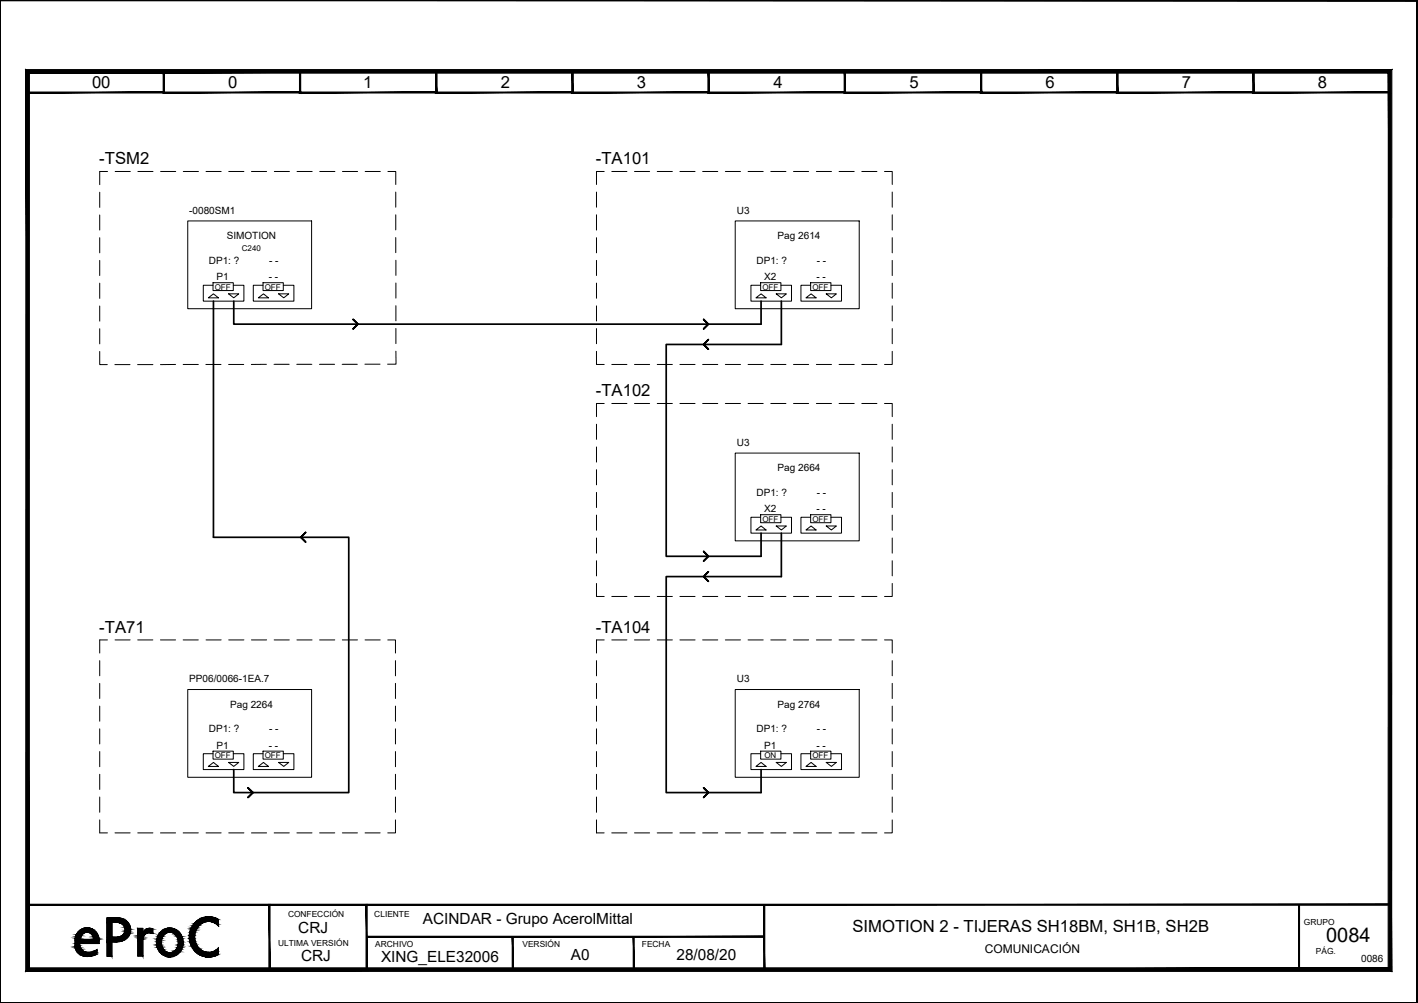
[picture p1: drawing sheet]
<svg xmlns="http://www.w3.org/2000/svg" width="420mm" height="297mm" viewBox="0 0 420 297" stroke-linecap="round" stroke-linejoin="round" font-family="sans-serif">
<!-- layer: eProC - L2 -->
<g fill="#000" stroke="#000" stroke-width=".3">
<path d="M44.1 274.9h.5zM44.9 276.3l.4 .1zM49.6 274.9h1.5zM61 271.6h1.4zM64.1 273.7l.6 .5zM64.1 273.7h.6v.5zM61 283.4h1.4z"/>
<path d="M0 .1l419.8 .1zM0 .1h419.9z"/>
<path d="M419.8 .2v296.7l.1-296.8zM419.9 .1v296.9z"/>
<path d="M8 27.5h40.7l-.3-.3zM8 27.5l.3-.3h40.1zM8 20.9v6.6l.3-.3zM8 20.9l.3 .4v5.9zM8 20.9l.3 .4 40.4-.4zM8.3 21.3l40.4-.4-.3 .4zM48.7 20.9l-.3 .4 .3 6.2zM48.4 21.3l.3 6.2-.3-.3z"/>
<path d="M48.4 27.5h40.7l-.3-.3zM48.4 27.5l.3-.3h40.1zM48.4 20.9v6.6l.3-.3zM48.4 20.9l.3 .4v5.9zM48.4 20.9l.3 .4 40.4-.4zM48.7 21.3l40.4-.4-.3 .4zM89.1 20.9l-.3 .4 .3 6.2zM88.8 21.3l.3 6.2-.3-.3z"/>
<path d="M88.7 27.5h40.8l-.4-.3zM88.7 27.5l.4-.3h40zM88.7 20.9v6.6l.4-.3zM88.7 20.9l.4 .4v5.9zM88.7 20.9l.4 .4 40.4-.4zM89.1 21.3l40.4-.4-.4 .4zM129.5 20.9l-.4 .4 .4 6.2zM129.1 21.3l.4 6.2-.4-.3z"/>
<path d="M129.1 27.5h40.7l-.3-.3zM129.1 27.5l.3-.3h40.1zM129.1 20.9v6.6l.3-.3zM129.1 20.9l.3 .4v5.9zM129.1 20.9l.3 .4 40.4-.4zM129.4 21.3l40.4-.4-.3 .4zM169.8 20.9l-.3 .4 .3 6.2zM169.5 21.3l.3 6.2-.3-.3z"/>
<path d="M169.5 27.5h40.6l-.3-.3zM169.5 27.5l.3-.3h40zM169.5 20.9v6.6l.3-.3zM169.5 20.9l.3 .4v5.9zM169.5 20.9l.3 .4 40.3-.4zM169.8 21.3l40.3-.4-.3 .4zM210.1 20.9l-.3 .4 .3 6.2zM209.8 21.3l.3 6.2-.3-.3z"/>
<path d="M209.8 27.5h40.7l-.3-.3zM209.8 27.5l.3-.3h40.1zM209.8 20.9v6.6l.3-.3zM209.8 20.9l.3 .4v5.9zM209.8 20.9l.3 .4 40.4-.4zM210.1 21.3l40.4-.4-.3 .4zM250.5 20.9l-.3 .4 .3 6.2zM250.2 21.3l.3 6.2-.3-.3z"/>
<path d="M250.1 27.5h40.8l-.4-.3zM250.1 27.5l.4-.3h40zM250.1 20.9v6.6l.4-.3zM250.1 20.9l.4 .4v5.9zM250.1 20.9l.4 .4 40.4-.4zM250.5 21.3l40.4-.4-.4 .4zM290.9 20.9l-.4 .4 .4 6.2zM290.5 21.3l.4 6.2-.4-.3z"/>
<path d="M290.5 27.5h40.8l-.4-.3zM290.5 27.5l.4-.3h40zM290.5 20.9v6.6l.4-.3zM290.5 20.9l.4 .4v5.9zM290.5 20.9l.4 .4 40.4-.4zM290.9 21.3l40.4-.4-.4 .4zM331.3 20.9l-.4 .4 .4 6.2zM330.9 21.3l.4 6.2-.4-.3z"/>
<path d="M330.9 27.5h40.7l-.3-.3zM330.9 27.5l.3-.3h40.1zM330.9 20.9v6.6l.3-.3zM330.9 20.9l.3 .4v5.9zM330.9 20.9l.3 .4 40.4-.4zM331.2 21.3l40.4-.4-.3 .4zM371.6 20.9l-.3 .4 .3 6.2zM371.3 21.3l.3 6.2-.3-.3z"/>
<path d="M371.2 27.5h40.7l-.3-.3zM371.2 27.5l.4-.3h40zM371.2 20.9v6.6l.4-.3zM371.2 20.9l.4 .4v5.9zM371.2 20.9l.4 .4 40.3-.4zM371.6 21.3l40.3-.4-.3 .4zM411.9 20.9l-.3 .4 .3 6.2zM411.6 21.3l.3 6.2-.3-.3z"/>
<path d="M8.2 267.8v.3l403.6-.3zM8.2 268.1l403.6-.3v.3z"/>
<path d="M22.2 279.4l1.4 .5v-.5zM22.2 279.4l1.4 .5h-1.4z"/>
<path d="M22.2 279.9l1.5 .2-.1-.2zM22.2 279.9l1.5 .2h-1.5z"/>
<path d="M22.3 277.8l1.6 .1zM22.3 277.8l1.6 .1z"/>
<path d="M22.3 277.9l1.6 .3v-.3zM22.3 277.9l1.6 .3h-1.7z"/>
<path d="M22.4 277.4l1.5 .4 .1-.4zM22.4 277.4l1.5 .4h-1.6z"/>
<path d="M22.4 277.2l1.6 .2 .1-.2zM22.4 277.2l1.6 .2h-1.6z"/>
<path d="M22.5 277.1h1.6zM22.5 277.1l1.6 .1z"/>
<path d="M22.6 276.8l1.5 .3 .2-.3zM22.6 276.8l1.5 .3h-1.6z"/>
<path d="M22.7 276.5l1.6 .3 .3-.3zM22.7 276.5l1.6 .3h-1.7z"/>
<path d="M22.8 276.5h1.8zM22.8 276.5h1.8z"/>
<path d="M22.9 276.3l1.7 .2 .3-.2zM22.9 276.3l1.7 .2h-1.8z"/>
<path d="M23 276.2h2.3zM23 276.2l1.9 .1h-2z"/>
<path d="M23.1 276.1h2.5zM23.1 276.1l2.2 .1z"/>
<path d="M25.4 274.8l1.4 .1zM24.8 274.9h2z"/>
<path d="M24.8 274.9l2.6 .3-.6-.3zM24.2 275.2l.6-.3 2.6 .3z"/>
<path d="M24.2 275.2l3.7 .3-.5-.3zM23.6 275.5l.6-.3 3.7 .3z"/>
<path d="M23.6 275.5l4.8 .5-.5-.5zM23.6 275.5l4.8 .5h-5.2z"/>
<path d="M23.2 276l5.3 .1zM23.2 276l5.3 .1z"/>
<path d="M26 276.1l2.5 .1zM26 276.1l2.5 .1z"/>
<path d="M26.3 276.2l2.4 .1zM26.3 276.2l2.4 .1z"/>
<path d="M26.7 276.3l2.1 .2-.1-.2zM26.7 276.3l2.1 .2h-1.8z"/>
<path d="M27 276.5h1.8zM27 276.5h1.8z"/>
<path d="M27 276.5l1.9 .3-.1-.3zM27 276.5l1.9 .3h-1.7z"/>
<path d="M27.2 276.8l1.9 .3-.2-.3zM27.2 276.8l1.9 .3h-1.7z"/>
<path d="M27.4 277.1l1.7 .1zM27.4 277.1l1.7 .1z"/>
<path d="M27.5 277.2l1.7 .2-.1-.2zM27.5 277.2l1.7 .2h-1.6z"/>
<path d="M27.6 277.4l1.7 .4-.1-.4zM27.6 277.4l1.7 .4h-1.6z"/>
<path d="M27.7 277.8l1.6 .1zM27.7 277.8l1.6 .1z"/>
<path d="M27.7 277.9l1.6 .3v-.3zM27.7 277.9l1.6 .3h-1.6z"/>
<path d="M22.2 278.2l7.2 .4-.1-.4zM22.2 278.2l7.2 .4h-7.2z"/>
<path d="M22.2 278.6l7.2 .8v-.8zM22.2 278.6l7.2 .8h-7.2z"/>
<path d="M31.7 273.2l1.4 4.3v-4.3zM31.7 273.2l1.4 4.3h-1.4z"/>
<path d="M31.7 278.9l1.4 .1zM31.7 278.9l1.4 .1z"/>
<path d="M31.7 279l1.4 4.2v-4.2zM31.7 279l1.4 4.2h-1.4z"/>
<path d="M31.7 271.8l4.5 .2-.8-.2zM31.7 271.8l4.5 .2h-4.5z"/>
<path d="M31.7 278.8h3.9zM31.7 278.8l3.1 .1z"/>
<path d="M31.7 272l5.1 .3-.6-.3zM31.7 272l5.1 .3h-5.1z"/>
<path d="M31.7 278.6l3.9 .2 .7-.2zM31.7 278.6l3.9 .2h-3.9z"/>
<path d="M31.7 272.3l5.8 .4-.7-.4zM31.7 272.3l5.8 .4h-5.8z"/>
<path d="M31.7 278.3l4.6 .3 .7-.3zM31.7 278.3l4.6 .3h-4.6z"/>
<path d="M31.7 272.7l6.2 .5-.4-.5zM31.7 272.7l6.2 .5h-6.2z"/>
<path d="M31.7 277.8l5.3 .5 .6-.5zM31.7 277.8l5.3 .5h-5.3z"/>
<path d="M31.7 277.5l5.9 .3 .2-.3zM31.7 277.5l5.9 .3h-5.9z"/>
<path d="M34.7 273.2h3.2zM34.7 273.2h3.2z"/>
<path d="M35.1 273.2l2.9 .1zM35.1 273.2l2.9 .1z"/>
<path d="M35.1 277.5h2.8zM34.7 277.5h3.1z"/>
<path d="M35.4 273.3h2.6zM35.4 273.3h2.6z"/>
<path d="M35.5 277.4h2.5zM35.1 277.5h2.8z"/>
<path d="M35.5 273.3l2.6 .2-.1-.2zM35.5 273.3l2.6 .2z"/>
<path d="M35.9 273.5l2.4 .3-.2-.3zM35.9 273.5l2.4 .3h-2z"/>
<path d="M35.8 277.3h2.3zM35.5 277.4h2.5z"/>
<path d="M35.9 277.2h2.2zM35.8 277.3h2.3z"/>
<path d="M36.3 273.8l2.1 .1zM36.3 273.8l2.1 .1z"/>
<path d="M36.3 277l1.8 .2 .2-.2zM35.9 277.2l.4-.2 1.8 .2z"/>
<path d="M36.4 273.9l2 .2v-.2zM36.4 273.9l2 .2h-1.8z"/>
<path d="M36.6 274.1l2 .3-.2-.3zM36.6 274.1l2 .3h-1.8z"/>
<path d="M36.6 276.6l1.8 .1zM36.6 276.6l1.8 .1z"/>
<path d="M36.6 276.7l1.7 .3 .1-.3zM36.6 276.7l1.7 .3h-2z"/>
<path d="M36.8 274.4l1.8 .2v-.2zM36.8 274.4l1.8 .2h-1.7z"/>
<path d="M36.8 276.3l1.6 .3 .2-.3zM36.8 276.3l1.6 .3h-1.8z"/>
<path d="M36.9 274.6l1.8 .2-.1-.2zM36.9 274.6l1.8 .2h-1.7z"/>
<path d="M37 274.8l1.7 .4v-.4zM37 274.8l1.7 .4h-1.7z"/>
<path d="M37 276l1.6 .3 .1-.3zM37 276l1.6 .3h-1.8z"/>
<path d="M37 275.2h1.7zM37 275.2h1.7z"/>
<path d="M37 275.5l1.7 .5v-.5zM37 275.5l1.7 .5h-1.7zM37 276h1.7zM37 276h1.7z"/>
<path d="M37 275.2l1.7 .3v-.3zM37 275.2l1.7 .3h-1.7z"/>
<path d="M40.8 276.3h1.5zM40.8 276.3h1.5z"/>
<path d="M40.8 274.9l1.5 1.4v-1.4zM40.8 274.9l1.5 1.4h-1.5z"/>
<path d="M42.3 276.3h1.5zM42.3 276.3h1.5z"/>
<path d="M40.8 278.2l1.5 5v-5zM40.8 278.2l1.5 5h-1.5z"/>
<path d="M40.8 277.8l1.5 .4 .1-.4zM40.8 277.8l1.5 .4h-1.5z"/>
<path d="M40.8 277.5l1.6 .3 .1-.3zM40.8 277.5l1.6 .3h-1.6z"/>
<path d="M40.8 277.1l1.7 .4 .1-.4zM40.8 277.1l1.7 .4h-1.7z"/>
<path d="M40.8 276.8l1.8 .3 .3-.3zM40.8 276.8l1.8 .3h-1.8z"/>
<path d="M40.8 276.6l2.1 .2 .2-.2zM40.8 276.6l2.1 .2h-2.1z"/>
<path d="M40.8 276.4l2.3 .2 .4-.2zM40.8 276.4l2.3 .2h-2.3z"/>
<path d="M40.8 276.3h3zM40.8 276.3l2.7 .1z"/>
<path d="M42.4 276.2h1.8zM42.4 276.2l1.4 .1z"/>
<path d="M44.1 274.9l.8 .1zM43.9 275h1z"/>
<path d="M43.9 275h1.1zM43.7 275h1.3z"/>
<path d="M43.7 275l1.6 .1zM43.5 275.1h1.8z"/>
<path d="M43.5 275.1l1.8 .1zM43.4 275.2h1.9z"/>
<path d="M43.4 275.2l1.9 .2v-.2zM43.1 275.4l.3-.2 1.9 .2z"/>
<path d="M43.1 275.4l2.2 .2v-.2zM42.8 275.6l.3-.2 2.2 .2z"/>
<path d="M42.8 275.6l2.5 .4v-.4zM42.8 275.6l2.5 .4h-2.8z"/>
<path d="M42.5 276l2.8 .2v-.2zM42.5 276l2.8 .2h-2.9z"/>
<path d="M44.2 276.2l1.1 .1zM44.2 276.2l1.1 .1z"/>
<path d="M44.6 276.3h.7zM44.6 276.3h.7z"/>
<path d="M46.4 278.9l1.4 .1zM46.4 278.9l1.4 .1z"/>
<path d="M46.4 279l1.4 .6v-.6zM46.4 279l1.4 .6h-1.4z"/>
<path d="M46.4 279.6l1.4 .1v-.1zM46.4 279.6l1.4 .1h-1.4z"/>
<path d="M46.4 278.4l1.4 .5v-.5zM46.4 278.4l1.4 .5h-1.4z"/>
<path d="M46.4 279.7l1.5 .4-.1-.4zM46.4 279.7l1.5 .4h-1.4z"/>
<path d="M46.5 278.1l1.3 .3 .1-.3zM46.5 278.1l1.3 .3h-1.4z"/>
<path d="M46.6 277.9l1.3 .2 .1-.2zM46.6 277.9l1.3 .2h-1.4z"/>
<path d="M46.7 277.3l1.6 .1zM46.7 277.3l1.6 .1z"/>
<path d="M46.7 277.4l1.3 .5 .3-.5zM46.7 277.4l1.3 .5h-1.4z"/>
<path d="M46.9 276.9l1.4 .4 .3-.4zM46.9 276.9l1.4 .4h-1.6z"/>
<path d="M47.1 276.6l1.5 .3 .3-.3zM47.1 276.6l1.5 .3h-1.7z"/>
<path d="M47.1 276.5h1.8zM47.1 276.5l1.8 .1z"/>
<path d="M47.3 276.3l1.6 .2 .5-.2zM47.3 276.3l1.6 .2h-1.8z"/>
<path d="M47.5 276.1l1.9 .2 .4-.2zM47.5 276.1l1.9 .2h-2.1z"/>
<path d="M47.5 276.1h2.8zM47.5 276.1h2.3z"/>
<path d="M49.6 274.9l2.2 .2zM48.9 275.1l.7-.2 2.2 .2z"/>
<path d="M48.9 275.1l3.6 .4-.7-.4zM48.2 275.5l.7-.4 3.6 .4z"/>
<path d="M48.2 275.5l4.8 .5-.5-.5zM47.6 276l.6-.5 4.8 .5z"/>
<path d="M47.6 276l5.5 .1zM47.6 276l5.5 .1z"/>
<path d="M50.3 276.1h2.8zM50.3 276.1h2.8z"/>
<path d="M50.8 276.1l2.5 .2-.2-.2zM50.8 276.1l2.5 .2z"/>
<path d="M51.3 276.3l2.2 .2-.2-.2zM51.3 276.3l2.2 .2h-1.8z"/>
<path d="M51.7 276.5l1.9 .1zM51.7 276.5l1.9 .1z"/>
<path d="M51.7 276.6l2 .3-.1-.3zM51.7 276.6l2 .3h-1.6z"/>
<path d="M52.1 276.9l1.8 .4-.2-.4zM52.1 276.9l1.8 .4h-1.5z"/>
<path d="M52.4 277.3l1.5 .1zM52.4 277.3l1.5 .1z"/>
<path d="M52.4 277.4l1.7 .5-.2-.5zM52.4 277.4l1.7 .5h-1.5z"/>
<path d="M52.6 277.9l1.5 .2v-.2zM52.6 277.9l1.5 .2h-1.4z"/>
<path d="M52.7 278.1l1.5 .3-.1-.3zM52.7 278.1l1.5 .3h-1.4z"/>
<path d="M52.8 278.4l1.5 .5-.1-.5zM52.8 278.4l1.5 .5h-1.5z"/>
<path d="M52.8 279.6l1.4 .1v-.1zM52.8 279.6l1.4 .1h-1.4z"/>
<path d="M52.8 279.7l1.3 .4 .1-.4zM52.8 279.7l1.3 .4h-1.4z"/>
<path d="M52.8 278.9l1.5 .1zM52.8 278.9l1.5 .1z"/>
<path d="M52.8 279l1.4 .6 .1-.6zM52.8 279l1.4 .6h-1.4z"/>
<path d="M56 277.1l1.7 .8v-.8zM56 277.1l1.7 .8h-1.7z"/>
<path d="M56 277.9l1.7 .1zM56 277.9l1.7 .1z"/>
<path d="M56 277h1.7zM56 277l1.7 .1z"/>
<path d="M56 278l1.8 .8-.1-.8zM56 278l1.8 .8h-1.6z"/>
<path d="M56.2 276.2l1.5 .8 .1-.8zM56.2 276.2l1.5 .8h-1.7z"/>
<path d="M56.2 278.8l1.7 .2-.1-.2zM56.2 278.8l1.7 .2h-1.7z"/>
<path d="M56.2 276l1.6 .2 .1-.2zM56.2 276l1.6 .2h-1.6z"/>
<path d="M56.2 279l1.9 .6-.2-.6zM56.2 279l1.9 .6h-1.7z"/>
<path d="M56.4 275.4l1.5 .6 .2-.6zM56.4 275.4l1.5 .6h-1.7z"/>
<path d="M56.4 279.6l1.9 .3-.2-.3zM56.4 279.6l1.9 .3h-1.7z"/>
<path d="M56.6 275l1.5 .4 .2-.4zM56.6 275l1.5 .4h-1.7z"/>
<path d="M56.6 279.9l1.9 .4-.2-.4zM56.6 279.9l1.9 .4h-1.7z"/>
<path d="M56.8 274.6l1.5 .4 .2-.4zM56.8 274.6l1.5 .4h-1.7z"/>
<path d="M57 274.2l1.5 .4 .4-.4zM57 274.2l1.5 .4h-1.7z"/>
<path d="M57.1 274.1h2zM57.1 274.1l1.8 .1h-1.9z"/>
<path d="M57.5 273.5l1.6 .6 .6-.6zM57.5 273.5l1.6 .6h-2z"/>
<path d="M57.6 273.4l2.1 .1 .3-.1zM57.6 273.4l2.1 .1h-2.2z"/>
<path d="M57.9 273.2l2.1 .2 .4-.2zM57.6 273.4l.3-.2 2.1 .2z"/>
<path d="M58.1 273l2.3 .2 .7-.2zM58.1 273l2.3 .2h-2.5z"/>
<path d="M58.2 272.9h3.7zM58.2 272.9l2.9 .1z"/>
<path d="M61 271.6h1.9zM60.7 271.6h2.2z"/>
<path d="M60.7 271.6l2.8 .2zM60.1 271.8l.6-.2 2.8 .2z"/>
<path d="M60.1 271.8l3.7 .1zM59.8 271.9h4z"/>
<path d="M59.8 271.9l4.6 .3-.6-.3zM59.1 272.2l.7-.3 4.6 .3z"/>
<path d="M59.1 272.2l5.6 .1zM58.9 272.3h5.8z"/>
<path d="M58.9 272.3l5.8 .4v-.4zM58.3 272.7l.6-.4 5.8 .4z"/>
<path d="M58.3 272.7l6.4 .2v-.2zM58.3 272.7l6.4 .2h-6.5z"/>
<path d="M61.9 272.9l2.8 .1zM61.9 272.9l2.8 .1z"/>
<path d="M62.7 273l2 .2v-.2zM62.7 273l2 .2h-1.3z"/>
<path d="M63.4 273.2l1.3 .5v-.5zM63.4 273.2l1.3 .5h-.6z"/>
<path d="M108.6 277.3v.3l117.8-.3zM108.6 277.6l117.8-.3v.3z"/>
<path d="M.1 .1l-.1 296.9zM0 .1v296.9z"/>
<path d="M8.7 286.6l-1.1 1.1 403.7-1.1zM7.6 287.7l403.7-1.1 1.1 1.1zM411.4 21.7l-.1 264.9 1.1 1.1zM411.4 21.7l1-1.1v267.1zM8.7 21.7h402.7l1-1.1zM7.7 20.6h404.7l-403.7 1.1zM7.7 20.6l1 266v-264.9zM7.7 20.6l1 266-1.1 1.1z"/>
<path d="M22.2 280.1l1.5 .2v-.2zM22.2 280.1l1.5 .2h-1.5z"/>
<path d="M22.2 280.3l1.6 .4-.1-.4zM22.2 280.3l1.6 .4h-1.5z"/>
<path d="M22.3 280.7h1.6zM22.3 280.7h1.6z"/>
<path d="M22.3 280.7l1.8 .4-.2-.4zM22.3 280.7l1.8 .4h-1.7z"/>
<path d="M22.4 281.1l1.8 .1zM22.4 281.1l1.8 .1z"/>
<path d="M22.4 281.2l2 .2-.2-.2zM22.4 281.2l2 .2h-1.8z"/>
<path d="M22.6 281.4l2.1 .3-.3-.3zM22.6 281.4l2.1 .3h-2zM22.7 281.7h2zM22.7 281.7h2z"/>
<path d="M22.7 281.7l2.3 .2zM22.7 281.7l2.3 .2h-2.1z"/>
<path d="M22.9 281.9l2.5 .1zM22.9 281.9l2.5 .1z"/>
<path d="M22.9 282l2.9 .1zM22.9 282l2.9 .1z"/>
<path d="M25.2 283.2h1.3zM25.2 283.2l.7 .1z"/>
<path d="M23 282.1h3.5zM23 282.1h3.5z"/>
<path d="M25.1 283.2h1.7zM25.1 283.2h1.4z"/>
<path d="M24.6 283.1h2.7zM24.6 283.1l2.2 .1z"/>
<path d="M24.3 283h3.5zM24.3 283l3 .1z"/>
<path d="M24 282.9h4.1zM24 282.9l3.8 .1z"/>
<path d="M28.7 281.3v.3zM28 281.6l.7-.3v.3z"/>
<path d="M28 281.6l.7 .3v-.3zM27.3 281.9l.7-.3 .7 .3z"/>
<path d="M27.3 281.9l1.4 .2zM26.6 282.1h2.1z"/>
<path d="M26.6 282.1h2.1zM26.5 282.1h2.2z"/>
<path d="M23 282.1h5.7zM23 282.1h5.7z"/>
<path d="M23 282.1l5.7 .4v-.4zM23 282.1l5.7 .4h-5.2z"/>
<path d="M23.5 282.5l5.2 .1zM23.5 282.5l5.2 .1z"/>
<path d="M23.6 282.6l4.5 .3 .6-.3zM23.6 282.6l4.5 .3h-4.1z"/>
<path d="M46.5 280.1l1.6 .4-.2-.4zM46.5 280.1l1.6 .4h-1.5z"/>
<path d="M46.6 280.5l1.5 .2zM46.6 280.5l1.5 .2z"/>
<path d="M46.6 280.7l1.8 .4-.3-.4zM46.6 280.7l1.8 .4h-1.6z"/>
<path d="M46.8 281.1l1.8 .2-.2-.2zM46.8 281.1l1.8 .2h-1.7z"/>
<path d="M46.9 281.3l1.8 .2-.1-.2zM46.9 281.3l1.8 .2h-1.7z"/>
<path d="M47 281.5l2.1 .3-.4-.3zM47 281.5l2.1 .3h-1.9z"/>
<path d="M47.2 281.8l2.2 .1zM47.2 281.8l2.2 .1z"/>
<path d="M47.3 281.9l2.3 .2zM47.3 281.9l2.3 .2z"/>
<path d="M47.4 282.1h2.7zM47.4 282.1h2.7z"/>
<path d="M49.2 283.3h2.2zM49.2 283.3l1.5 .1z"/>
<path d="M48.5 282.9l2.9 .4 .7-.4zM48.5 282.9l2.9 .4h-2.2z"/>
<path d="M47.9 282.5l4.2 .4 .6-.4zM47.9 282.5l4.2 .4h-3.6z"/>
<path d="M47.5 282.1l5.2 .4 .4-.4zM47.5 282.1l5.2 .4h-4.8z"/>
<path d="M51 282.1h2.2zM50.5 282.1h2.6z"/>
<path d="M51.2 281.9h2.1zM51 282.1h2.2z"/>
<path d="M51.5 281.8h1.9zM51.2 281.9h2.1z"/>
<path d="M51.9 281.5l1.5 .3 .2-.3zM51.5 281.8l.4-.3 1.5 .3z"/>
<path d="M52.1 281.3l1.5 .2 .1-.2zM52.1 281.3l1.5 .2h-1.7z"/>
<path d="M52.2 281.1l1.5 .2 .1-.2zM52.1 281.3l.1-.2 1.5 .2z"/>
<path d="M52.5 280.7l1.3 .4 .2-.4zM52.5 280.7l1.3 .4h-1.6z"/>
<path d="M52.5 280.5h1.6zM52.5 280.5l1.5 .2z"/>
<path d="M52.7 280.1l1.4 .4v-.4zM52.7 280.1l1.4 .4h-1.6z"/>
<path d="M56.8 280.3l2.1 .5-.4-.5zM56.8 280.3l2.1 .5h-1.9z"/>
<path d="M57 280.8l2.1 .1zM57 280.8l2.1 .1z"/>
<path d="M57.1 280.9l2.6 .5-.6-.5zM57.1 280.9l2.6 .5h-2.2z"/>
<path d="M57.5 281.4l2.5 .2-.3-.2zM57.5 281.4l2.5 .2h-2.4z"/>
<path d="M57.6 281.6l2.8 .2-.4-.2zM57.6 281.6l2.8 .2h-2.5z"/>
<path d="M57.9 281.8l3.2 .2-.7-.2zM57.9 281.8l3.2 .2h-3z"/>
<path d="M61 283.4h1.2zM61.4 283.4h.8z"/>
<path d="M58.1 282l3.8 .1zM58.1 282l3.8 .1z"/>
<path d="M60.7 283.3h2.2zM60.7 283.3l1.7 .1z"/>
<path d="M60.1 283.2l2.8 .1 .6-.1zM60.1 283.2l2.8 .1z"/>
<path d="M59.8 283.1h4zM59.8 283.1l3.7 .1z"/>
<path d="M59.1 282.8l4.7 .3 .6-.3zM59.1 282.8l4.7 .3h-4z"/>
<path d="M64.7 280.8v.5zM64.1 281.3l.6-.5v.5z"/>
<path d="M64.1 281.3l.6 .4v-.4zM63.4 281.7l.7-.4 .6 .4z"/>
<path d="M63.4 281.7l1.3 .3v-.3zM62.7 282l.7-.3 1.3 .3z"/>
<path d="M62.7 282l2 .1zM61.9 282.1h2.8z"/>
<path d="M58.2 282.1l6.5 .2v-.2zM58.2 282.1l6.5 .2h-6.4z"/>
<path d="M58.3 282.3l6.4 .3v-.3zM58.3 282.3l6.4 .3h-5.8z"/>
<path d="M58.9 282.6h5.8zM58.9 282.6l5.5 .2z"/>
<path d="M79.7 267.8v19.2h.3zM79.7 267.8h.3v19.2z"/>
<path d="M108.5 267.8v19.2h.3zM108.5 267.8h.3v19.2z"/>
<path d="M151.8 277.4v9.6h.3zM151.8 277.4h.3v9.6z"/>
<path d="M187.6 277.4v9.6h.3zM187.6 277.4h.3v9.6z"/>
<path d="M226.3 267.9v19.3h.3zM226.3 267.9h.3v19.3z"/>
<path d="M384.8 267.9v19.3h.3zM384.8 267.9h.3v19.3z"/>
<path d="M.1 296.9l419.8 .1zM.1 296.9l419.8 .1h-419.9z"/>
<path d="M0 297l419.9-.1zM0 296.9h419.9z"/>
</g>
<g fill="none" stroke="#000" stroke-width=".3">
<path d="M29.5 56.9v4.5M31.9 50.8h-2.4v3.9M34.1 50.8h4.5M40.9 50.8h4.4M47.6 50.8h4.5M54.3 50.8h4.5M61 50.8h4.5M67.8 50.8h4.5M74.5 50.8h4.5M81.3 50.8h4.5M88 50.8h4.5M94.7 50.8h4.5"/>
<path d="M101.5 50.8h4.5M108.2 50.8h4.5M114.9 50.8h2.4v3.8M117.3 56.9v4.5M176.7 56.9v4.5M179 50.8h-2.3v3.8M181.3 50.8h4.5M188 50.8h4.5M194.7 50.8h4.5M201.5 50.8h4.5M208.2 50.8h4.5M214.9 50.8h4.5"/>
<path d="M221.7 50.8h4.4M228.4 50.8h4.5M235.1 50.8h4.5M241.9 50.8h4.5M248.6 50.8h4.5M255.4 50.8h4.4M262.1 50.8h2.3v3.8M264.4 56.9v4.5M29.5 63.7v4.4M29.5 70.4v4.5M29.5 77.1v4.5M55.6 65.4h36.7v26h-36.7z"/>
<path d="M117.3 63.6v4.5M117.3 70.3v4.5M117.3 77.1v4.5M176.7 63.6v4.5M176.7 70.4v4.5M176.7 77.1v4.5M217.8 65.4h36.8v26h-36.8zM264.4 63.6v4.5M264.4 70.4v4.5M264.4 77.1v4.5M29.5 83.8v4.6M29.5 90.6v4.5"/>
<path d="M29.5 97.4v4.4M61.7 88.2l1.5-1.2 1.5 1.2zM63.1 84.5h-2.9v4.7h12.1v-4.7h-3.2M63.1 83.7h6v2.3h-6zM67.7 87h3l-1.4 1.2zM76.5 88.2l1.6-1.2 1.4 1.2zM77.9 84.5h-2.8v4.7h12v-4.7h-3.2M77.9 83.7h6v2.3h-6zM82.5 87h3.1l-1.5 1.2zM117.3 83.8v4.5M117.3 90.5v4.5M117.3 97.3v4.5"/>
<path d="M176.7 83.8v4.5M176.7 90.6v4.5M176.7 97.3v4.5M224 88.2l1.5-1.2 1.5 1.2zM225.4 84.5h-2.9v4.7h12v-4.7h-3.1M225.4 83.7h6v2.3h-6zM230 87h3l-1.5 1.2zM238.8 88.2l1.5-1.2 1.5 1.2zM240.2 84.5h-2.9v4.7h12v-4.7h-3.1M240.2 83.7h6v2.3h-6zM244.8 87h3l-1.5 1.2zM264.4 83.8v4.5"/>
<path d="M264.4 90.6v4.5M264.4 97.3v4.5M29.5 104.1v3.9h2.3M34 108h4.5M40.8 108h4.5M52 107.9l-4.5 .1M54.3 107.9h4.5M61 107.9h4.5M67.7 107.9h4.5M79 107.9h-4.5M81.2 107.9h4.5M87.9 107.9h4.5"/>
<path d="M94.7 107.9h4.4M101.4 107.9h4.5M108.1 107.9h4.5M117.3 104v3.9h-2.4M176.7 104v3.9h2.3M179 119.5h-2.3v3.9M181.3 107.9h4.5M181.3 119.5h4.5M188 107.9h4.5M188 119.5h4.5M194.7 107.9h4.5M194.7 119.5h4.5"/>
<path d="M201.5 107.9h4.5M201.5 119.5h4.5M208.2 107.9h4.5M208.2 119.5h4.5M214.9 107.9h4.5M214.9 119.5h4.5M221.7 107.9h4.4M221.7 119.5h4.4M228.4 107.9h4.5M228.4 119.5h4.5M235.1 107.9h4.5M235.1 119.5h4.5"/>
<path d="M241.9 107.9h4.5M241.9 119.5h4.5M248.6 107.9h4.5M248.6 119.5h4.5M255.4 107.9h4.4M255.4 119.5h4.4M262.1 119.5h2.3v3.9M264.4 104v3.9h-2.3M176.7 125.6v4.5M176.7 132.4v4.4M176.7 139.1v4.5M217.8 134.2h36.8v26h-36.8z"/>
<path d="M264.4 125.6v4.5M264.4 132.4v4.4M264.4 139.1v4.5M176.7 145.8v4.5M176.7 152.6v4.4M176.7 159.3v4.5M224 157l1.5-1.2 1.5 1.2zM225.4 153.2h-2.9v4.7h12v-4.7h-3.1M225.4 152.4h6v2.4h-6zM230 155.8h3l-1.5 1.2zM238.8 157l1.5-1.2 1.5 1.2zM240.2 153.2h-2.9v4.7h12v-4.7h-3.1"/>
<path d="M240.2 152.4h6v2.4h-6zM244.8 155.8h3l-1.5 1.2zM264.4 145.8v4.5M264.4 152.6v4.4M264.4 159.3v4.5M176.7 166.1v4.4M176.7 172.8v3.8h2.3M181.3 176.6h4.5M188 176.6h4.5M194.7 176.6h4.5M201.5 176.6h4.5M208.2 176.6h4.5"/>
<path d="M214.9 176.6h4.5M221.7 176.6h4.4M228.4 176.6h4.5M235.1 176.6h4.5M241.9 176.6h4.5M248.6 176.6h4.5M255.4 176.6h4.4M264.4 172.8v3.8h-2.3M264.4 166.1v4.4M29.5 195.7v4.4M31.8 189.5h-2.3v3.9M34.1 189.5h4.5"/>
<path d="M40.8 189.5h4.5M47.5 189.5h4.5M54.3 189.5h4.5M61 189.5h4.5M67.8 189.5h4.5M74.5 189.5h4.5M81.2 189.5h4.5M88 189.5h4.5M94.7 189.5h4.5M101.4 189.5h4.5M108.2 189.5h4.4M114.9 189.5h2.3v3.9"/>
<path d="M117.2 195.7v4.4M176.7 195.7v4.4M179 189.5h-2.3v3.9M181.3 189.5h4.5M188 189.5h4.5M194.7 189.5h4.5M201.5 189.5h4.5M208.2 189.5h4.5M214.9 189.5h4.5M221.7 189.5h4.4M228.4 189.5h4.5M235.1 189.5h4.5"/>
<path d="M241.9 189.5h4.5M248.6 189.5h4.5M255.4 189.5h4.4M262.1 189.5h2.3v3.9M264.4 195.7v4.4M29.5 202.4v4.5M29.5 209.1v4.5M29.5 215.8v4.5M55.6 204.2h36.7v26h-36.7zM117.2 202.4v4.5M117.2 209.1v4.5M117.2 215.8v4.5"/>
<path d="M176.7 202.4v4.5M176.7 209.1v4.5M176.7 215.8v4.5M217.8 204.2h36.8v26h-36.8zM264.4 202.4v4.5M264.4 209.1v4.5M264.4 215.8v4.5M29.5 222.6v4.5M29.5 229.3v4.5M29.5 236v4.6M61.7 227l1.5-1.2 1.5 1.2zM63.1 223.2h-2.9v4.7h12.1v-4.7h-3.2"/>
<path d="M63.1 222.4h6v2.4h-6zM67.7 225.8h3l-1.4 1.2zM76.5 227l1.6-1.2 1.4 1.2zM77.9 223.2h-2.8v4.7h12v-4.7h-3.2M77.9 222.4h6v2.4h-6zM82.5 225.8h3.1l-1.5 1.2zM117.2 222.6v4.5M117.2 229.3v4.5M117.2 236v4.6M176.7 222.6v4.5M176.7 229.3v4.5M176.7 236v4.6"/>
<path d="M224 227l1.5-1.2 1.5 1.2zM225.4 223.2h-2.9v4.7h12v-4.7h-3.1M225.4 222.4h6v2.4h-6zM230 225.8h3l-1.5 1.2zM238.8 227l1.5-1.2 1.5 1.2zM240.2 223.2h-2.9v4.7h12v-4.7h-3.1M240.2 222.4h6v2.4h-6zM244.8 225.8h3l-1.5 1.2zM264.4 222.6v4.5M264.4 229.3v4.5M264.4 236v4.6M29.5 242.8v3.9h2.3"/>
<path d="M34.1 246.7h4.5M40.8 246.7h4.5M47.5 246.7h4.5M54.3 246.7h4.5M61 246.7h4.5M67.8 246.7h4.5M74.5 246.7h4.5M81.2 246.7h4.5M88 246.7h4.5M94.7 246.7h4.5M101.4 246.7h4.5M108.2 246.7h4.4"/>
<path d="M117.2 242.8v3.9h-2.3M176.7 242.8v3.9h2.3M181.3 246.7h4.5M188 246.7h4.5M194.7 246.7h4.5M201.5 246.7h4.5M208.2 246.7h4.5M214.9 246.7h4.5M221.7 246.7h4.4M228.4 246.7h4.5M235.1 246.7h4.5M241.9 246.7h4.5"/>
<path d="M248.6 246.7h4.5M255.4 246.7h4.4M264.4 242.8v3.9h-2.3M22.2 278.6a3.8 3.8 0 0 0 1.2 3.8 3.8 3.8 0 0 0 3.9 .7l1.4-.5M22.2 278.6a3.6 3.6 0 0 1 3.6-3.8 3.6 3.6 0 0 1 3.6 3.8M24.5 276.6a1.91 1.91 0 0 1 2.2-.3 1.91 1.91 0 0 1 1 1.9h-3.8l.1-.9zM29.4 278.6v.8h-5.8a2.47 2.47 0 0 0 2.2 2.6M33.1 278.9a4.9 4.9 0 0 0 5.2-2 3.6 3.6 0 0 0-2.9-5.1h-3.7v7.2M33.1 271.8h-1.4v11.4h1.4v-4.2M33.1 273.2a3.5 3.5 0 0 1 3.7 1 2.19 2.19 0 0 1-2.1 3.3h-1.6zM33.1 273.2v4.3M42.3 276.3v-1.4h-1.5v8.3h1.5v-5"/>
<path d="M42.4 276.3a2.18 2.18 0 0 1 2.9-1.2v1.4M45.3 276.4a1.97 1.97 0 0 0-2.9 1.8M47.8 275.8a4.1 4.1 0 0 1 5.3 .2 4.1 4.1 0 0 1 .6 5.3 4 4 0 0 1-4.9 1.8 4 4 0 0 1-2.4-4.8 4.4 4.4 0 0 1 1.4-2.5zM48.7 276.7a2.51 2.51 0 0 1 2.9-.2 2.51 2.51 0 0 1 1.2 2.6 2.56 2.56 0 0 1-2.5 3 2.56 2.56 0 0 1-2.5-3 3.3 3.3 0 0 1 .9-2.4zM0 297h.1M28.7 281.2v1.4M28.7 281.2l-1.3 .7-1.6 .1M64.7 282.6a5.9 5.9 0 0 1-8.1-2.6 5.9 5.9 0 0 1 3-8.1 5.4 5.4 0 0 1 5.1 .4v1.9a4.1 4.1 0 0 0-4.8-.8 4.1 4.1 0 0 0-2.2 4.5 4.1 4.1 0 0 0 2.5 3.8 4.1 4.1 0 0 0 4.5-1v1.9"/>
</g>
<!-- layer: Cables eProC -->
<g fill="none" stroke="#000" stroke-width=".51">
<path d="M63.2 89.2v69.9h40.1v75.6h-34v-6.8M69.3 89.2v6.8h156.2v-6.8M104.6 94.6l1.4 1.4-1.4-1.4M104.6 97.4l1.4-1.4-1.4 1.4M208.5 94.6l1.4 1.4-1.4-1.4M208.5 97.4l1.4-1.4-1.4 1.4M231.5 89.2v12.8h-34.1v62.7h28.1v-6.8M209.9 100.6l-1.4 1.4 1.4-1.4M209.9 103.4l-1.4-1.4 1.4 1.4M90.6 157.7l-1.4 1.4 1.4-1.4M231.5 157.9v12.9h-34.1v63.9h28.1v-6.8M90.6 160.5l-1.4-1.4 1.4 1.4"/>
<path d="M208.5 163.3l1.4 1.4-1.4-1.4M208.5 166.1l1.4-1.4-1.4 1.4M209.9 169.3l-1.4 1.5 1.4-1.5M209.9 172.2l-1.4-1.4 1.4 1.4M73.5 233.3l1.4 1.4-1.4-1.4M73.5 236.2l1.4-1.5-1.4 1.5M208.5 233.3l1.4 1.4-1.4-1.4M208.5 236.2l1.4-1.5-1.4 1.5"/>
</g>
<text font-size="5.9" x="392.9" y="279">0084</text>
<g font-size="4.9">
<text x="27.3" y="26.1">00</text>
<text x="67.6" y="26.1">0</text>
<text x="107.7" y="26.2">1</text>
<text x="148.4" y="26.2">2</text>
<text x="188.7" y="26.1">3</text>
<text x="229.2" y="26.2">4</text>
<text x="269.5" y="26.1">5</text>
<text x="309.8" y="26.1">6</text>
<text x="350.1" y="26.2">7</text>
<text x="390.5" y="26.1">8</text>
<text x="29.4" y="48.7">-TSM2</text>
<text x="176.6" y="48.7">-TA101</text>
<text x="176.6" y="117.4">-TA102</text>
<text x="29.4" y="187.5">-TA71</text>
<text x="176.6" y="187.4">-TA104</text>
<text x="252.6" y="276.1">SIMOTION 2 - TIJERAS SH18BM, SH1B, SH2B</text>
</g>
<g font-size="4.6">
<text x="125.3" y="273.8">ACINDAR - Grupo AcerolMittal</text>
<text x="88.4" y="276.2">CRJ</text>
<text x="89.2" y="284.6">CRJ</text>
<text x="112.9" y="285">XING_ELE32006</text>
<text x="169.2" y="284.2">A0</text>
<text x="200.4" y="284.3">28/08/20</text>
</g>
<text font-size="3.6" x="291.8" y="282.3">COMUNICACIÓN</text>
<g font-size="3">
<text x="56.1" y="63.3">-0080SM1</text>
<text x="218.4" y="63.3">U3</text>
<text x="67.2" y="70.9">SIMOTION</text>
<text x="230.4" y="70.9">Pag 2614</text>
<text x="61.9" y="78.1">DP1: ?</text>
<text x="64.2" y="83">P1</text>
<text x="79.6" y="83">- -</text>
<text x="79.8" y="78.1">- -</text>
<text x="224.2" y="78.1">DP1: ?</text>
<text x="226.4" y="83">X2</text>
<text x="241.9" y="83">- -</text>
<text x="242" y="78.1">- -</text>
<text x="218.4" y="132.1">U3</text>
<text x="230.4" y="139.6">Pag 2664</text>
<text x="224.2" y="146.9">DP1: ?</text>
<text x="242" y="146.9">- -</text>
<text x="226.4" y="151.8">X2</text>
<text x="241.9" y="151.8">- -</text>
<text x="56.1" y="202.1">PP06/0066-1EA.7</text>
<text x="218.4" y="202.1">U3</text>
<text x="68.2" y="209.6">Pag 2264</text>
<text x="230.4" y="209.6">Pag 2764</text>
<text x="61.9" y="216.9">DP1: ?</text>
<text x="64.2" y="221.7">P1</text>
<text x="79.6" y="221.7">- -</text>
<text x="79.8" y="216.9">- -</text>
<text x="224.2" y="216.9">DP1: ?</text>
<text x="226.4" y="221.7">P1</text>
<text x="241.9" y="221.7">- -</text>
<text x="242" y="216.9">- -</text>
<text x="403.3" y="284.8">0086</text>
</g>
<g font-size="2.5">
<text x="85.3" y="271.5">CONFECCIÓN</text>
<text x="110.9" y="271.5">CLIENTE</text>
<text x="386.3" y="273.8">GRUPO</text>
<text x="82.4" y="280.1">ULTIMA VERSIÓN</text>
<text x="111.2" y="280.4">ARCHIVO</text>
<text x="154.8" y="280.4">VERSIÓN</text>
<text x="190.2" y="280.4">FECHA</text>
<text x="389.9" y="282.4">PÁG.</text>
</g>
<g font-size="2.4">
<text x="71.7" y="74.2">C240</text>
<text x="63.6" y="85.8">OFF</text>
<text x="78.4" y="85.8">OFF</text>
<text x="225.9" y="85.8">OFF</text>
<text x="240.7" y="85.8">OFF</text>
<text x="225.9" y="154.5">OFF</text>
<text x="240.7" y="154.5">OFF</text>
<text x="63.6" y="224.5">OFF</text>
<text x="78.4" y="224.5">OFF</text>
<text x="226.5" y="224.5">ON</text>
<text x="240.7" y="224.5">OFF</text>
</g>
</svg>
